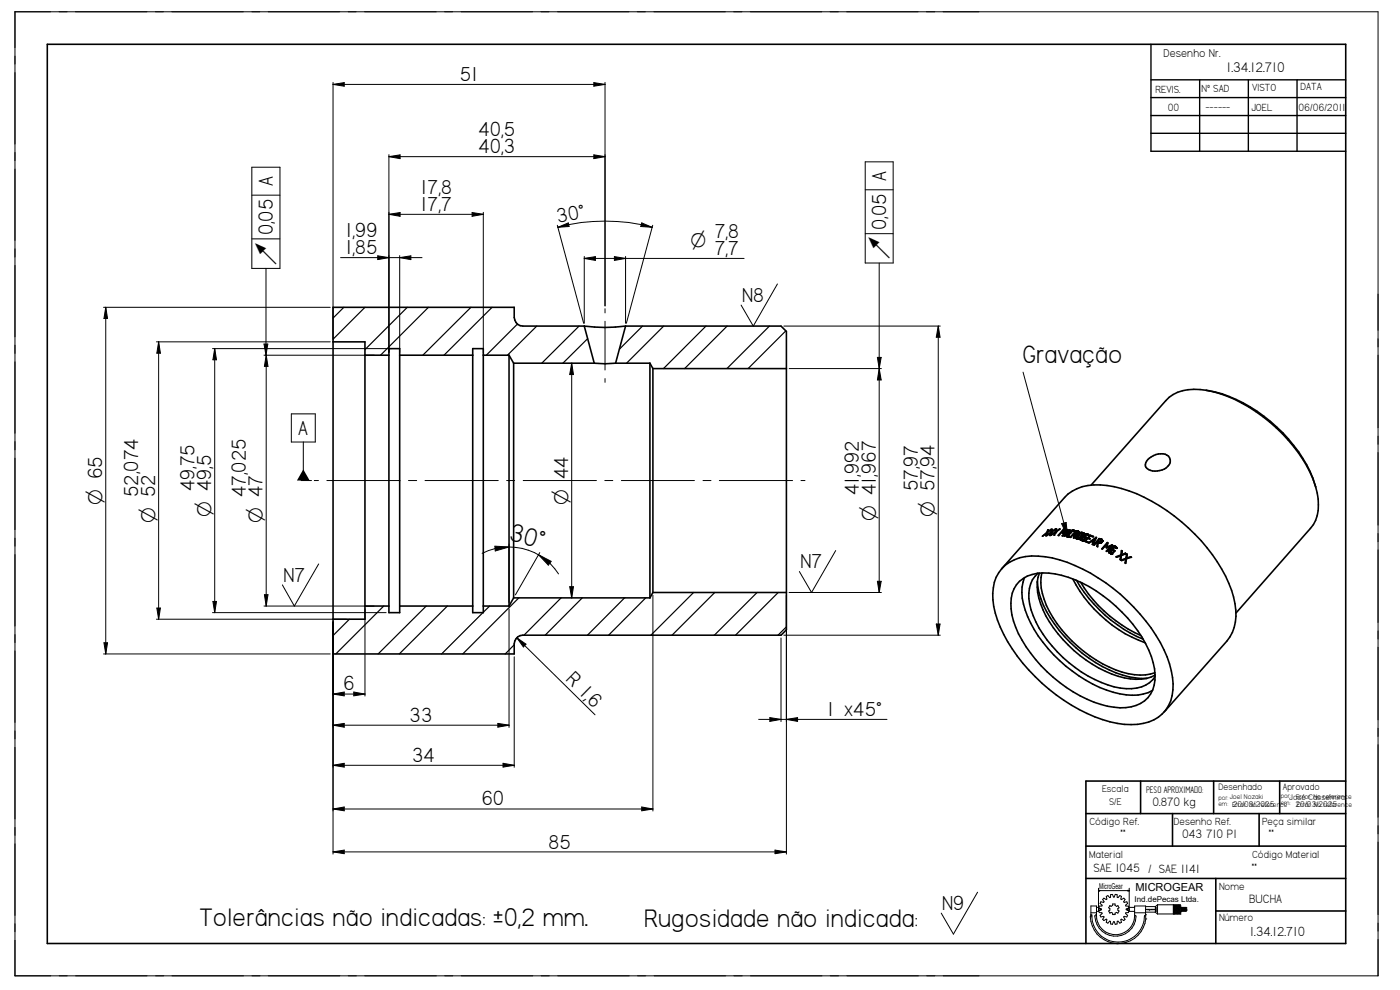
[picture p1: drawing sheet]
<svg xmlns="http://www.w3.org/2000/svg" width="297mm" height="210mm" viewBox="0 0 297 210" stroke-linecap="round" stroke-linejoin="round" font-family="sans-serif">
<g fill="none" stroke="#000" stroke-width=".34">
<path d="M10 9.4h275.5v190.8h-275.5zM70.7 72.5h6.7v58.9h-6.7M77.4 75.4h5.1M82.5 74h2.3v56h-2.3zM84.8 75.4h15.5M100.3 74h2.2v56h-2.2zM102.5 75.4h5.5M108 75.4v53.2M108 75.4l1 1.6M109 77v49.8M109 77h17.1M124 69.2h-13.1a1.82 1.82 0 0 1-1.8-1.8v-2.2h-38.4v73.5h38.4v-2.1a1.91 1.91 0 0 1 1.8-1.9h54.8l1.1-1.1v-63.3l-1.1-1.1h-33"/>
<path d="M124 69.2a32.5 32.5 0 0 0 8.7 0M124 69.2l2.1 7.8M126.1 77l2.3 .2 2.2-.2M130.6 77h7.3M132.7 69.2l-2.1 7.8M137.9 77v49.8M137.9 77l.6 1.2M138.5 78.2v47.5M138.5 78.2h28.3M243.5 97.5a3.5 3.5 0 0 1 4.4-.7 1.61 1.61 0 0 1-.5 2.4 3.4 3.4 0 0 1-4.3-.1 1.38 1.38 0 0 1 .4-1.6zM255.9 82.8a29.7 29.7 0 0 1 16.3 9 28.4 28.4 0 0 1 6.9 11.5M213.3 119.9a10.3 10.3 0 0 1 8.4-1.8 34.8 34.8 0 0 1 20.2 12.2 25.5 25.5 0 0 1 7 14.8 7.8 7.8 0 0 1-7.6 8.6 22.6 22.6 0 0 1-12.3-3.2 37.9 37.9 0 0 1-17.4-18.9 11.4 11.4 0 0 1 .3-10.1z"/>
<path d="M222 113l.2 .2M222 113.1l.1 .1M222 113l-.9 .7 .9-.6M222.2 112.9v.1M222.2 112.9l.9-.6-.9 .7-.4 .6 .2-.5M222.3 112.4l.1 .1M222.3 112.4h.1l-.2 .5M222.3 112.4l-.3 .6M222.9 113l.1 .2M222.9 112.9l-.9 .7 .9-.6M222.9 112.9l.1 .2M223.1 112.3h.2l-.2 .5 .8-.5-.8 .6-.3 .7h-.1l.2-.6"/>
<path d="M223.1 112.3l.1 .1M223.1 112.3l-.2 .6M223.8 112.9l.1 .1M223.8 113l.1 .1M223.8 112.9l-.9 .7 .9-.6M224 112.8v.1M224 112.2l.1 .2M224 112.2h.2l-.2 .6M224 112.2l-.2 .7M224.8 112.2v.1M224.8 112.2l-.9 .7-.2 .6h-.1l.2-.5M224.8 112.2l-.8 .6"/>
<path d="M225.6 113v.1M225.6 112.5l-.1 .6M225.6 112.5l-.2 .6M225.6 112.3l-1.1 1.3h.1l1-1.1M225.6 112.3l.1 .1-.1 .2M225.6 112.3h.2l-.2 .7M226.3 112.6l.1 .1M226.3 112.6l-.9 .6M226.4 112.6l-.1 .1M226.4 113.7l.1 .1M226.5 112.4h.1M226.5 112.4h.1l-1.1 1.3h-.2l1-1.1"/>
<path d="M226.5 112.4l-.9 .6M226.5 113.7l.4 .1-.1 .1M226.6 113.4l-.1 .1M226.7 113.2l-.1 .1M226.8 113.2l-.1 .2M226.9 112.4h.1l-1.2 1.3zM226.9 112.4l.1 .2M227 113l-.1 .1M227.2 112.7v.1M227.2 112.6l-.1 .1M227.4 112.5l-.1 .1M227.4 112.6h-.1"/>
<path d="M227.5 112.6h.1M227.6 112.6h.1M227.7 112.6h.3l-.2 .1M227.8 113.5l.4-.9-1.2 1.4h.2l.5-.6 .1 .1M227.8 113.5v.6M227.8 113.5v.6h.1l.1-.6M228 113.4h.1M228.2 113.5h-.1M228.3 114v.3h.6M228.3 112.6v.1M228.3 114.1l.5 .1M228.3 114.1l.1 .1"/>
<path d="M228.4 113.9v.1M228.4 113.4l-.2 .1M228.6 112.9h.1M228.6 113.2v.1M228.6 112.7l.2 .2M228.6 112.9l.1 .2M228.8 113l-.3 .3M228.8 113.3v.1M228.9 114.2h-.1M228.9 113.2h.1M229 113.3l-.5 .6M229.1 113.2h-.1"/>
<path d="M229.2 114.4l.2 .2M229.3 113.1h-.1M229.3 113.1h.2M229.3 113.8v.1M229.3 114.4l.1 .2M229.4 114.3l-.1 .1M229.5 114.6l.3 .1M229.6 114l-.2 .2M229.6 114.6h.2M229.6 113.8l-.1 .2M229.6 113.4l-.7 .7M229.6 113.1h.1"/>
<path d="M229.7 114l-.1 .1M229.7 113h-.6M229.7 113.2v.1M229.7 114.7h.1M229.8 114.6v.1M229.8 113.2v.1M229.9 113.7l-.3 .3M230.1 113.8l.3 .2M230.1 113.8l.4 .2-.7 .7M230.1 113.8l-.1 .2h.3M230.3 113.4h-.1M230.3 114.8l.3 .2"/>
<path d="M230.3 114v.2M230.3 114l-.5 .6M230.5 113.4l.4 .1M230.6 113.3l.4 .1-.1 .1M230.6 113.4l.3 .1M230.9 114.1l.3 .2M230.9 114.1l.4 .2h-.1M231.2 114.3l-.4-.1-.5 .6M231.3 113.5l.7 .3-.7-.1M231.3 113.5v.2M231.3 113.5l-1.2 1.3 .8 .2-.6-.2M231.3 113.7l-.4 .4"/>
<path d="M231.5 102.9l15.8-17.9a8.1 8.1 0 0 1 7.3-2.4 27.7 27.7 0 0 1 14.8 6.9 30.4 30.4 0 0 1 9.7 13.8 9 9 0 0 1-1.1 8.8l-15.8 17.9M231.5 114.9l.4 .1M231.6 114.8l.4 .2M231.6 114.8l.4 .1M231.9 115l-.1 .5M232 114.9v.1M232.4 114.3l-.4 .7M232.4 114.3l-.8 .5M232.4 114.3l-.4 .6M232.5 114l-.6 1.5h-.2l.2-.5M232.5 114l-1 .9M232.5 114l-1.6 1.1 .6-.2"/>
<path d="M232.8 115.1l-.1 .8M232.9 115.1h.1M233 115.2l-.1 .8-.2-.1M233.1 115.2h.2M233.2 114.3l.2 .2M233.2 114.3l-1.2 1.3 .2 .1 .5-.6h.1M233.2 114.3h.1M233.2 114.4l-.5 .7M233.4 115.2h-.1M233.6 114.6h.1M233.6 114.9v.2M233.6 115.1h-.1"/>
<path d="M233.6 114.5l.2 .1M233.6 114.7v.2M233.8 114.8l-.2 .3M234.8 115.4l-.1 .8M234.9 115.2l.1 .1M234.9 115.1v.1M234.9 115.2l-1.1 1.3M234.9 115.1h.1l-.1 .9M234.9 115.1l-1.1 1.3 .1 .1 .9-1.1M235.2 117.1l.1 .2M235.4 117.1l-.1 .1M235.4 117.3h.1"/>
<path d="M235.5 116.9l-.1 .1M235.5 117.3l.3 .2M235.6 116.5l-.1 .1M235.6 115.9l-.8 1.1M235.6 115.9l-.9 .3M235.6 115.9l-.9 1 .1 .1M235.7 116.6l-.4 .5M235.7 117.3l.1 .1M235.8 117.4v.1M235.9 115.6l-1 .6v-.2M235.9 115.6l.1 .1-1.2 1.3M235.9 115.6l-1 .4"/>
<path d="M235.9 116.3l-.2 .2M236.1 116.2h-.1M236.1 116h.2M236.2 116.6l.3 .3M236.2 116.2h-.1M236.2 116.6l.4 .2-.7 .8M236.2 116.6l.1 .2M236.2 116h.2M236.3 116.8l-.5 .7M236.3 116.8l-.5 .6M236.6 116l.4 .2h-.2M236.6 116.1l.2 .1"/>
<path d="M236.6 116.2h.2M237.8 117.7l-1 .4 .1 .1 .8-.3-.1 .8 .1 .1 .2-1M237.8 117.7l-.9 .5M237.9 117.8l-.2 .9M237.9 117.7v.1M237.9 116.9l.1 .1M238 117l-.1 .8M238.1 116.9l-.1 .1M238.1 116.9l-.2 .8M238.1 116.9l-.2-.1-.1 .9M238.8 117.3v.2l-.9 .3M238.8 117.3l.1 .2-1 .3"/>
<path d="M238.8 117.3l-.9 .4M238.8 118.6l-.9 .3M238.8 118.4v.2M238.8 118.4l-1 .4 .2 .1 .8-.3M238.8 118.6l-.1 .8 .1 .1M239 118.5l-.2 1M239 117.6l.1 .1M239 118.4v.1M239.1 117.7l-.1 .8M239.1 117.6v.1M239.1 117.6l-.1-.1-.2 .9M239.1 117.6l-.1 .8"/>
<path d="M239.9 118.1l-.9 .4M239.9 118.1l.1 .1-1 .3M239.9 118.1l-.9 .3M77.4 128.6h5.1M84.8 128.6h15.5M102.5 128.6h5.5M109 126.8l-1 1.8M109 126.8h28.9M138.5 125.7l-.6 1.1M138.5 125.7h28.3M212.5 120.6l13.3-15.1a9.7 9.7 0 0 1 9.1-2.5 33 33 0 0 1 17.2 9 32.6 32.6 0 0 1 9.6 14.7 10 10 0 0 1-1.4 9.3l-13.3 15M216.3 123.3a8.6 8.6 0 0 1 7.6-1.5 29.3 29.3 0 0 1 17.4 12 16.8 16.8 0 0 1 3.7 10.5 6.1 6.1 0 0 1-6.2 5.8 21.8 21.8 0 0 1-14-5.3 28.7 28.7 0 0 1-9.8-13.1 9.1 9.1 0 0 1 .6-7.7z"/>
<path d="M217.3 122.5a10.5 10.5 0 0 0 .7 8.3 30.5 30.5 0 0 0 18.2 16.1 10.9 10.9 0 0 0 8.3-.4M220.1 123.3a18.4 18.4 0 0 0 4.6 10.5 28.7 28.7 0 0 0 14.9 9.8l2.5 .3h1.3M220.2 121.6a7.1 7.1 0 0 0-1.5 7.8 26.1 26.1 0 0 0 10.7 13.2 19.1 19.1 0 0 0 10.7 3.5 5.9 5.9 0 0 0 5-2.6M220.5 121.6a9.9 9.9 0 0 0 .8 7.8 27.3 27.3 0 0 0 17.2 14.4 9.5 9.5 0 0 0 6.6-.6M221 121.5a12.9 12.9 0 0 0 2.4 9.5 27.8 27.8 0 0 0 16 11.9 10.4 10.4 0 0 0 5.6-.2M227.6 122.8a28.6 28.6 0 0 0 15.4 13.6M228.4 123.1a29.6 29.6 0 0 0 14.1 12.5M229.2 123.5a28.9 28.9 0 0 0 12.9 11.3M230.4 179.5h55.1M230.4 172.6h55.1M242 165.7v6.9M248.8 172.6v6.9"/>
<path d="M257.5 165.7v6.9M267.1 172.6v6.9M271.5 165.7v6.9M285.5 165.7h-55.1v34.5M230.4 186.4h55.1M257.9 186.4v13.8M257.9 193.3h27.6"/>
</g>
<g fill="none" stroke="#000" stroke-width=".21">
<path d="M3.2 2.5h289.2v204.5h-289.2zM70.7 17.5v54.4M70.7 17.9l2.3-.4v.8zM70.7 17.9h57.7M126 17.5l2.4 .4-2.4 .4zM128.4 17.5v47.4M53.4 35.5h6v21.4h-6zM82.5 32.8v42M82.5 33.2l2.4-.3v.8zM82.5 33.2h45.9M126 32.9l2.4 .3-2.4 .5zM183.6 34.3h5.9v21.5h-5.9z"/>
<path d="M53.4 50.7h6M53.4 41.4h6M56.4 56.9v18.5M72.3 54.7h17.2M80.1 54.3l2.4 .4-2.4 .4zM82.5 45.5l2.4-.4v.8zM82.5 45.5h20M84.8 54.2v20.6M84.8 54.7l2.4-.4v.8zM100.2 45.1l2.3 .4-2.3 .4zM102.5 45v29.8M118.2 47.8l5.6 20.8"/>
<path d="M118.4 48.2l2.2-.9 .1 .7zM118.4 48.2a38.7 38.7 0 0 1 19.9 0M124 54.4v14.2M124 54.8l2.3-.4v.8zM124 54.8h33.9M130.3 54.4l2.4 .4-2.4 .4zM132.7 54.4v14.2M136.1 47.3l2.2 .9-2.4-.2zM138.5 47.8l-5.6 20.8M183.6 49.6h5.9M183.6 40.3h5.9M186.5 55.8v69.9"/>
<path d="M22 65.2h48.1M22.4 65.2l.4 2.4h-.7zM22.4 65.2v73.5M33.2 72.5h36.9M33.7 72.5l.3 2.4h-.7zM33.7 72.5v58.9M45.1 74h38M45.6 74l.3 2.3h-.7zM45.6 74v56M56 75.4h23.4M56 73h.8l-.4 2.4zM56.5 75.4l.4 2.3h-.8z"/>
<path d="M56.5 75.4v53.2M121.3 77l.4 2.5h-.8zM121.3 77v49.8M128.4 65.5v.9M128.4 68.2v10.3M164.9 60.2l-5.1 9-2.6-4.5M166.3 69.2h33.2M167.4 78.2h19.6M186.1 75.8h.8l-.4 2.4zM186.5 78.2l.4 2.4h-.8zM199.1 69.2l.3 2.3h-.8zM199.1 69.2v65.5"/>
<path d="M217 79l9.5 34.8M61.8 87.8h5.1v6h-5.1zM64.3 93.8v8.1M128.4 80.3v.8M63.9 101.9h2.2M66.7 101.9h.9M67.6 119.6l-5.2 9-2.5-4.5M69.3 101.9h15.6M86.7 101.9h1.7M90.2 101.9h15.5M105 115.9l3 .1-2.9 .9zM107.5 101.9h1.7"/>
<path d="M108 115.5v12.3M108 116a12.3 12.3 0 0 1 10.5 5.8M108 116a12.4 12.4 0 0 0-5.7 1.4M111 101.9h15.5M114.3 117.7l2.6 1.4-.6 .8zM114.5 117.2l-5.2 9M128.3 101.9h1.7M131.8 101.9h15.5M149.1 101.9h1.7M152.6 101.9h15.5M169.9 101.9h.9M177.3 116.8l-5.1 8.9-2.6-4.5"/>
<path d="M225.2 111.1l1-.3 .3 3zM22 138.7h48.1M22.1 136.4h.7l-.4 2.3zM33.2 131.4h40.2M33.3 129h.7l-.3 2.4zM45.1 130h36.8M45.2 127.6h.7l-.3 2.4zM56 128.6h23.4M56.1 126.2h.8l-.4 2.4zM70.7 132v49.2M77.4 129.2v18.5M108 129.2v25.1"/>
<path d="M109.1 139.3v23.5M109.6 135.3l16.6 16.3M109.6 135.3l2 1.4-.6 .5zM120.9 124.5h.8l-.4 2.3zM138.5 126.3v45.7M165.7 135.3v17.8M166.3 134.7h33.2M166.8 126.3v54.9M167.4 125.7h19.6M186.1 123.3h.8l-.4 2.4zM198.6 132.4h.8l-.3 2.3zM70.7 147.2l2.3-.4v.8z"/>
<path d="M70.7 153.8l2.3-.3v.8zM70.7 153.8h37.3M70.7 147.2h6.7M75.1 146.8l2.3 .4-2.3 .4zM105.6 153.5l2.4 .3-2.4 .5zM161 152.6h27.2M163.3 152.2l2.4 .4-2.4 .4zM166.8 152.6l2.4-.4v.8zM70.7 162.3l2.3-.4v.8zM70.7 171.6l2.3-.4v.8zM70.7 162.3h38.4M70.7 171.6h67.8"/>
<path d="M106.7 161.9l2.4 .4-2.4 .4zM136.1 171.2l2.4 .4-2.4 .4zM70.7 180.7l2.3-.4v.8zM70.7 180.7h96.1M164.4 180.3l2.4 .4-2.4 .4zM207.4 189.3l-5.1 8.9-2.6-4.5M231.3 194.5h.1M231.3 194.5a5.9 5.9 0 0 0 5.7 5.7 5.9 5.9 0 0 0 6.1-5.3M231.4 194.1h.1M231.4 194.1v-1.9h1.2v1.9l-.3 .2a4.3 4.3 0 0 0 4.3 4.3 4.3 4.3 0 0 0 4.4-4.3l-.3-.2M231.4 193.6h1.2M231.4 194.1l-.1 .4"/>
<path d="M232.6 194.1a4 4 0 0 0 4 4.2 4 4 0 0 0 4.1-4M232.6 192.5h.4M233 188.4v4.9h-.4M233 188.9h.3zM233.2 192.7l.3 .2-.3 .2-.1-.1zM233.3 188.9h6M233.9 190.8l.3-.3 .5 .3 .1-.1-.1-.5 .3-.2 .4 .4h.2v-.6l.4-.1 .2 .6h.2l.2-.6 .4 .1v.6h.2l.4-.4 .3 .2-.1 .5 .1 .1 .5-.3 .3 .3-.3 .5 .1 .1 .6-.1 .1 .3-.4 .4v.2h.6l.1 .4-.6 .2v.2l.6 .2-.1 .4h-.6v.2l.4 .4-.1 .3-.6-.1-.1 .1 .3 .5-.3 .3-.5-.3-.1 .1 .1 .6-.3 .1-.4-.4-.2 .1v.5l-.4 .1-.2-.6h-.2l-.2 .6-.4-.1v-.5l-.2-.1-.4 .4-.3-.1 .1-.6-.1-.1-.5 .3-.3-.3 .3-.5-.1-.1-.5 .1-.2-.3 .4-.4v-.2h-.6l-.1-.4 .6-.2v-.2l-.6-.2 .1-.4h.6v-.2l-.4-.4 .2-.3 .5 .1 .1-.1zM235.5 192.1l.2 .2 .4-.2v-.3h.5v.3l.3 .2 .3-.2 .2 .5-.2 .1v.4l.2 .2-.2 .4-.3-.2-.3 .2v.3h-.5v-.3l-.4-.2-.2 .2-.3-.4 .3-.2v-.4l-.3-.1zM239.2 192.8l.3-.1v.4h-.2zM239.3 188.9h.3zM239.6 188.4v4.9h1.1M239.6 192.5h1.1"/>
<path d="M240.7 193.6h2.3M243 194.1h.1M243 194.1l-.2 .1a5.6 5.6 0 0 1-5.5 5.7 5.6 5.6 0 0 1-5.7-5.6l-.2-.2M243 194.1v-1.9h-2.3v2M243 193.5h2.1M243 194.1l.1 .8M243 192.9h2.1M243 192.3h2.1M243.1 194.9h.1M243.1 192.9v.1M243.4 192.9v.1M243.6 192.9v.1"/>
<path d="M243.9 192.9v.3M244.3 192.9v.1M244.6 192.9v.1M244.8 192.9v.1M245.1 193.5l.5 .4M245.1 192.5h.2M245.1 192.3v1.2M245.1 193.4h.2M245.1 193.3h.2M245.1 193.1h.2M245.1 193h.2M245.1 192.8h.2"/>
<path d="M245.1 192.7h.2M245.6 191.9h4.8v2h-4.8M245.6 191.9v2M245.6 191.9l-.5 .4M248.9 191.9v2M249 192.5h.1M249 192.8h.1M249 193h.1M249 193.3h.1M249 193.6h.1M249 193.9h.1M249 192.2h.1"/>
<path d="M249 193.1h.2M249 192.8l.1 .1 .1-.1M249 192h.2M249 193.6l.1 .2 .1-.2M249 192.5l.1 .1M249 193.4l.1 .1M249 192.2l.1 .2M249 193.5v.1M249 193.2v.1M249 192.7v.1M249 192.4v.1M249 192.1v.1"/>
<path d="M249 193.8v.1M249.1 193.2l.2 .1v-.1M249.1 192.4l.2 .1v-.1M249.1 192.1h.2M249.1 193.5h.2M249.1 193.8h.2M249.1 192.7l.2 .1M249.1 193h.2M249.2 193.4l-.1 .1M249.2 192.5l-.1 .1M249.2 192.2l-.1 .2M249.3 193.1h.2"/>
<path d="M249.3 192.8l.1 .1 .1-.1M249.3 192.5h.2M249.3 192.2l.1 .2 .1-.2M249.3 192h.2M249.3 193.4h.2M249.3 193.6l.1 .2 .1-.2M249.3 193h.1M249.3 192.7v.1M249.4 192.4l.1 .1 .1-.1M249.4 192.1h.2M249.4 193.2l.1 .1 .1-.1M249.4 193.5h.2"/>
<path d="M249.4 193.8h.2M249.4 193h.1M249.4 192.7l.1 .1M249.6 192.2l.2 .3 .1-.1M249.6 192.8l.1 .1 .1-.1M249.6 192l.2 .2 .1-.1M249.6 193.1h.2M249.6 193.6l.1 .2 .1-.2M249.6 193.4l.2 .2 .1-.1M249.6 192.5l.1 .1M249.6 193h-.1M249.6 192.7l-.1 .1"/>
<path d="M249.7 192.7l.1 .1 .1-.1M249.7 193h.2M249.7 193.2l.1 .1 .1-.1M249.7 193.8h.2M249.8 192.5l-.1 .1M249.8 192.2l-.1 .2M249.8 192l-.1 .1M249.8 193.4l-.1 .1M249.9 192h.2M249.9 192.8v.1l.2-.1M249.9 193.1h.2M249.9 193.6v.2l.2-.2"/>
<path d="M249.9 193.4v.1M249.9 192.5v.1M249.9 192.2v.2M250 192.4l.1 .1 .1-.1M250 192.1h.2M250 192.7l.2 .2 .1-.1M250 193l.2 .2 .1-.1M250 193.2l.1 .1 .1-.1M250 193.5h.2M250 193.8h.2M250.1 192.5l-.2 .1M250.1 192.2l-.2 .2"/>
<path d="M250.1 193.4l-.2 .1M250.1 192.2l.1 .2 .1-.2M250.1 192h.2M250.1 192.5h.2M250.1 193.4h.2M250.1 193.6l.1 .2 .1-.2M250.2 192.7l-.1 .1M250.2 193h-.1M250.3 193.8l.1 .1M250.3 193.5l.1 .1M250.3 193.2l.1 .1M250.3 193h.1"/>
<path d="M250.3 192.7l.1 .1M250.3 192.4l.1 .1M250.3 192.1l.1 .1M250.4 192.2h.1M250.4 192.5h.1M250.4 192.8h.1M250.4 193h.1M250.4 193.3h.1M250.4 193.6h.1M250.4 193.9h.1M250.4 192.5h1.3v.8h-1.3M250.7 192.8h.1"/>
<path d="M250.7 193h.1M250.7 192.5v.8v-.1M250.7 192.5l.1 .1M250.7 192.7v.1M250.8 193.2l.1 .1M250.8 193h.1M250.8 192.7l.1 .1M250.9 192.5l-.1 .1M251 192.5h.2M251 192.8l.1 .1 .1-.1M251 193.1h.2M251 192.7l-.2 .2-.1-.1"/>
<path d="M251 193l-.2 .2-.1-.1M251 193.2v.1M251.1 193h.1M251.1 193.2h.2M251.1 192.7l.1 .1M251.2 193.1h.3M251.2 192.8l.1 .1 .2-.1M251.2 192.5l.1 .1M251.3 192.7l-.1 .1M251.3 193h-.1M251.4 193.2l.1 .1M251.4 192.7l.1 .1 .1-.1"/>
<path d="M251.4 193h.2M251.5 192.5l-.2 .1M251.5 193.1l.1 .1M251.5 192.8l.1 .1M251.5 192.5l.1 .1M251.6 193.2l-.1 .1M251.6 192.6h.1M251.6 192.9h.1M251.6 193.2h.1"/>
</g>
<g fill="none" stroke="#000" stroke-width=".25">
<path d="M72.9 65.2l-2.2 2.3M77.4 65.2l-6.7 6.8M86.4 65.2l-9 9M90.9 65.2l-10.2 10.2M99.9 65.2l-10.2 10.2M104.4 65.2l-10.2 10.2M109.8 68.7l-6.6 6.7M113.9 69.2l-6.2 6.2M122.9 69.2l-8 7.8M124.7 71.8l-5.3 5.2M136.3 69.2l-4.9 4.9M140.8 69.2l-7.9 7.8"/>
<path d="M149.8 69.2l-9 9M154.3 69.2l-9.1 9M163.2 69.2l-9 9M166.7 70.2l-8 8M74.1 131.4l-3.4 3.4M81.4 128.6l-10.2 10.1M90.4 128.6l-10.2 10.1M94.9 128.6l-10.2 10.1M102.4 130l-8.7 8.7M103.9 128.6l-1.4 1.3M109.1 136.8l-1.9 1.9M110.1 126.8l-11.9 11.9"/>
<path d="M119 126.8l-7.8 7.9M123.5 126.8l-7.8 7.9M132.5 126.8l-7.9 7.9M137 126.8l-7.9 7.9M147.2 125.7l-9.1 9M151.6 125.7l-9 9M160.6 125.7l-9 9M165.1 125.7l-9.1 9M166.8 133l-1.7 1.7M233 188.9h.3zM239.3 188.9h.3z"/>
</g>
<path d="M244.2 9.4v22.7h41.3M244.2 16.9h41.3M254.5 16.9v15.2M264.8 16.9v15.2M275.2 16.9v15.2M244.2 20.7h41.3M244.2 24.5h41.3M244.2 28.3h41.3" fill="none" stroke="#000" stroke-width=".3"/>
<g fill="#000">
<path d="M70.7 17.9l2.3-.4v.8zM126 17.5l2.4 .4-2.4 .4zM82.5 33.2l2.4-.3v.8zM126 32.9l2.4 .3-2.4 .5zM80.1 54.3l2.4 .4-2.4 .4zM82.5 45.5l2.4-.4v.8zM84.8 54.7l2.4-.4v.8zM100.2 45.1l2.3 .4-2.3 .4zM118.4 48.2l2.2-.9 .1 .7zM124 54.8l2.3-.4v.8zM130.3 54.4l2.4 .4-2.4 .4zM136.1 47.3l2.2 .9-2.4-.2z"/>
<path d="M22.4 65.2l.4 2.4h-.7zM33.7 72.5l.3 2.4h-.7zM45.6 74l.3 2.3h-.7zM56 73h.8l-.4 2.4zM56.5 75.4l.4 2.3h-.8zM121.3 77l.4 2.5h-.8zM186.1 75.8h.8l-.4 2.4zM199.1 69.2l.3 2.3h-.8zM186.5 78.2l.4 2.4h-.8zM64.3 99.6l1.4 2.3h-2.7zM105 115.9l3 .1-2.9 .9zM114.3 117.7l2.6 1.4-.6 .8z"/>
<path d="M225.2 111.1l1-.3 .3 3zM22.1 136.4h.7l-.4 2.3zM33.3 129h.7l-.3 2.4zM45.2 127.6h.7l-.3 2.4zM56.1 126.2h.8l-.4 2.4zM109.6 135.3l2 1.4-.6 .5zM120.9 124.5h.8l-.4 2.3zM186.1 123.3h.8l-.4 2.4zM198.6 132.4h.8l-.3 2.3zM70.7 153.8l2.3-.3v.8zM70.7 147.2l2.3-.4v.8zM75.1 146.8l2.3 .4-2.3 .4z"/>
<path d="M105.6 153.5l2.4 .3-2.4 .5zM163.3 152.2l2.4 .4-2.4 .4zM166.8 152.6l2.4-.4v.8zM70.7 162.3l2.3-.4v.8zM70.7 171.6l2.3-.4v.8zM106.7 161.9l2.4 .4-2.4 .4zM136.1 171.2l2.4 .4-2.4 .4zM70.7 180.7l2.3-.4v.8zM164.4 180.3l2.4 .4-2.4 .4z"/>
</g>
<g fill="#000">
<circle cx="223" cy="112.4" r=".17"/>
<circle cx="223.1" cy="112.9" r=".17"/>
<circle cx="223.9" cy="112.3" r=".17"/>
<circle cx="223.9" cy="113" r=".17"/>
<circle cx="224" cy="112.8" r=".17"/>
<circle cx="225.4" cy="113.1" r=".17"/>
<circle cx="226.3" cy="113.7" r=".17"/>
<circle cx="226.3" cy="113.8" r=".17"/>
<circle cx="226.3" cy="113.6" r=".17"/>
<circle cx="226.4" cy="113.8" r=".17"/>
<circle cx="226.4" cy="113.7" r=".17"/>
<circle cx="226.4" cy="113.6" r=".17"/>
<circle cx="226.4" cy="113.5" r=".17"/>
<circle cx="226.5" cy="113.7" r=".17"/>
<circle cx="226.5" cy="113.9" r=".17"/>
<circle cx="226.5" cy="113.8" r=".17"/>
<circle cx="226.5" cy="113.4" r=".17"/>
<circle cx="226.5" cy="113.5" r=".17"/>
<circle cx="226.5" cy="113.6" r=".17"/>
<circle cx="226.6" cy="113.3" r=".17"/>
<circle cx="226.6" cy="113.4" r=".17"/>
<circle cx="226.6" cy="113.9" r=".17"/>
<circle cx="226.7" cy="113.4" r=".17"/>
<circle cx="226.7" cy="113.9" r=".17"/>
<circle cx="226.7" cy="113.8" r=".17"/>
<circle cx="226.7" cy="113.2" r=".17"/>
<circle cx="226.8" cy="113.1" r=".17"/>
<circle cx="226.8" cy="113.9" r=".17"/>
<circle cx="226.8" cy="113.2" r=".17"/>
<circle cx="226.8" cy="113" r=".17"/>
<circle cx="226.9" cy="113.2" r=".17"/>
<circle cx="226.9" cy="113.1" r=".17"/>
<circle cx="226.9" cy="113" r=".17"/>
<circle cx="226.9" cy="112.9" r=".17"/>
<circle cx="227" cy="112.9" r=".17"/>
<circle cx="227" cy="112.8" r=".17"/>
<circle cx="227" cy="113" r=".17"/>
<circle cx="227.1" cy="112.9" r=".17"/>
<circle cx="227.1" cy="112.8" r=".17"/>
<circle cx="227.1" cy="112.7" r=".17"/>
<circle cx="227.2" cy="112.7" r=".17"/>
<circle cx="227.3" cy="112.7" r=".17"/>
<circle cx="227.3" cy="112.6" r=".17"/>
<circle cx="227.4" cy="112.6" r=".17"/>
<circle cx="227.4" cy="112.5" r=".17"/>
<circle cx="227.5" cy="112.5" r=".17"/>
<circle cx="227.5" cy="112.6" r=".17"/>
<circle cx="227.6" cy="112.5" r=".17"/>
<circle cx="227.7" cy="112.6" r=".17"/>
<circle cx="227.7" cy="112.5" r=".17"/>
<circle cx="227.8" cy="113.4" r=".17"/>
<circle cx="227.8" cy="113.3" r=".17"/>
<circle cx="227.8" cy="112.6" r=".17"/>
<circle cx="227.9" cy="113.3" r=".17"/>
<circle cx="227.9" cy="113.5" r=".17"/>
<circle cx="227.9" cy="113.4" r=".17"/>
<circle cx="228" cy="113.5" r=".17"/>
<circle cx="228" cy="113.4" r=".17"/>
<circle cx="228.1" cy="113.4" r=".17"/>
<circle cx="228.2" cy="113.4" r=".17"/>
<circle cx="228.2" cy="113.5" r=".17"/>
<circle cx="228.3" cy="114.1" r=".17"/>
<circle cx="228.3" cy="114" r=".17"/>
<circle cx="228.3" cy="112.6" r=".17"/>
<circle cx="228.3" cy="114.2" r=".17"/>
<circle cx="228.3" cy="113.9" r=".17"/>
<circle cx="228.3" cy="112.8" r=".17"/>
<circle cx="228.3" cy="113.4" r=".17"/>
<circle cx="228.3" cy="113.3" r=".17"/>
<circle cx="228.3" cy="112.7" r=".17"/>
<circle cx="228.3" cy="113.8" r=".17"/>
<circle cx="228.4" cy="113.8" r=".17"/>
<circle cx="228.4" cy="112.7" r=".17"/>
<circle cx="228.4" cy="114.2" r=".17"/>
<circle cx="228.4" cy="112.8" r=".17"/>
<circle cx="228.4" cy="114" r=".17"/>
<circle cx="228.4" cy="113.3" r=".17"/>
<circle cx="228.4" cy="113.2" r=".17"/>
<circle cx="228.4" cy="113.7" r=".17"/>
<circle cx="228.4" cy="114.3" r=".17"/>
<circle cx="228.4" cy="113.4" r=".17"/>
<circle cx="228.5" cy="113.7" r=".17"/>
<circle cx="228.5" cy="112.8" r=".17"/>
<circle cx="228.5" cy="113.2" r=".17"/>
<circle cx="228.5" cy="112.7" r=".17"/>
<circle cx="228.5" cy="113.9" r=".17"/>
<circle cx="228.5" cy="114.3" r=".17"/>
<circle cx="228.6" cy="113.2" r=".17"/>
<circle cx="228.6" cy="113.6" r=".17"/>
<circle cx="228.6" cy="112.9" r=".17"/>
<circle cx="228.6" cy="112.7" r=".17"/>
<circle cx="228.6" cy="113.1" r=".17"/>
<circle cx="228.6" cy="113" r=".17"/>
<circle cx="228.6" cy="113.5" r=".17"/>
<circle cx="228.7" cy="113.1" r=".17"/>
<circle cx="228.7" cy="112.9" r=".17"/>
<circle cx="228.7" cy="113.5" r=".17"/>
<circle cx="228.7" cy="113.2" r=".17"/>
<circle cx="228.8" cy="113.4" r=".17"/>
<circle cx="228.8" cy="112.9" r=".17"/>
<circle cx="228.8" cy="113" r=".17"/>
<circle cx="228.8" cy="114.2" r=".17"/>
<circle cx="228.8" cy="113.3" r=".17"/>
<circle cx="228.9" cy="114.3" r=".17"/>
<circle cx="228.9" cy="113.3" r=".17"/>
<circle cx="228.9" cy="114.2" r=".17"/>
<circle cx="228.9" cy="113.2" r=".17"/>
<circle cx="229" cy="113.1" r=".17"/>
<circle cx="229" cy="114.2" r=".17"/>
<circle cx="229" cy="113.2" r=".17"/>
<circle cx="229.1" cy="113.1" r=".17"/>
<circle cx="229.1" cy="114.1" r=".17"/>
<circle cx="229.1" cy="113" r=".17"/>
<circle cx="229.2" cy="114" r=".17"/>
<circle cx="229.2" cy="114.4" r=".17"/>
<circle cx="229.2" cy="113.2" r=".17"/>
<circle cx="229.2" cy="114.5" r=".17"/>
<circle cx="229.2" cy="114.3" r=".17"/>
<circle cx="229.2" cy="113.1" r=".17"/>
<circle cx="229.3" cy="114.2" r=".17"/>
<circle cx="229.3" cy="114.3" r=".17"/>
<circle cx="229.3" cy="114.6" r=".17"/>
<circle cx="229.3" cy="114.4" r=".17"/>
<circle cx="229.3" cy="113.1" r=".17"/>
<circle cx="229.3" cy="113.8" r=".17"/>
<circle cx="229.4" cy="114.1" r=".17"/>
<circle cx="229.4" cy="114.3" r=".17"/>
<circle cx="229.4" cy="113.8" r=".17"/>
<circle cx="229.4" cy="114.6" r=".17"/>
<circle cx="229.4" cy="114.2" r=".17"/>
<circle cx="229.4" cy="114.5" r=".17"/>
<circle cx="229.4" cy="113.7" r=".17"/>
<circle cx="229.4" cy="112.9" r=".17"/>
<circle cx="229.4" cy="114" r=".17"/>
<circle cx="229.4" cy="113.1" r=".17"/>
<circle cx="229.5" cy="114.1" r=".17"/>
<circle cx="229.5" cy="114.2" r=".17"/>
<circle cx="229.5" cy="113.6" r=".17"/>
<circle cx="229.5" cy="114.6" r=".17"/>
<circle cx="229.5" cy="114.5" r=".17"/>
<circle cx="229.5" cy="114" r=".17"/>
<circle cx="229.5" cy="113.7" r=".17"/>
<circle cx="229.6" cy="114.5" r=".17"/>
<circle cx="229.6" cy="113.5" r=".17"/>
<circle cx="229.6" cy="114.6" r=".17"/>
<circle cx="229.6" cy="113.1" r=".17"/>
<circle cx="229.6" cy="113.6" r=".17"/>
<circle cx="229.6" cy="113.4" r=".17"/>
<circle cx="229.6" cy="114.7" r=".17"/>
<circle cx="229.7" cy="113.3" r=".17"/>
<circle cx="229.7" cy="113.2" r=".17"/>
<circle cx="229.7" cy="113.8" r=".17"/>
<circle cx="229.7" cy="113.5" r=".17"/>
<circle cx="229.7" cy="114.7" r=".17"/>
<circle cx="229.7" cy="114" r=".17"/>
<circle cx="229.7" cy="113.7" r=".17"/>
<circle cx="229.7" cy="113.9" r=".17"/>
<circle cx="229.7" cy="113.4" r=".17"/>
<circle cx="229.7" cy="113" r=".17"/>
<circle cx="229.7" cy="113.1" r=".17"/>
<circle cx="229.8" cy="113.8" r=".17"/>
<circle cx="229.8" cy="113.7" r=".17"/>
<circle cx="229.8" cy="114.7" r=".17"/>
<circle cx="229.8" cy="113.2" r=".17"/>
<circle cx="229.8" cy="113.3" r=".17"/>
<circle cx="229.8" cy="113.1" r=".17"/>
<circle cx="229.8" cy="113.6" r=".17"/>
<circle cx="229.9" cy="113.5" r=".17"/>
<circle cx="229.9" cy="113.6" r=".17"/>
<circle cx="229.9" cy="113.7" r=".17"/>
<circle cx="230" cy="113.6" r=".17"/>
<circle cx="230" cy="113.5" r=".17"/>
<circle cx="230" cy="113.4" r=".17"/>
<circle cx="230.1" cy="113.5" r=".17"/>
<circle cx="230.1" cy="113.3" r=".17"/>
<circle cx="230.1" cy="113.4" r=".17"/>
<circle cx="230.2" cy="113.3" r=".17"/>
<circle cx="230.2" cy="113.2" r=".17"/>
<circle cx="230.3" cy="114.8" r=".17"/>
<circle cx="230.3" cy="113.4" r=".17"/>
<circle cx="230.3" cy="113.2" r=".17"/>
<circle cx="230.3" cy="113.3" r=".17"/>
<circle cx="230.4" cy="113.3" r=".17"/>
<circle cx="230.4" cy="113.2" r=".17"/>
<circle cx="230.4" cy="113.4" r=".17"/>
<circle cx="230.5" cy="113.2" r=".17"/>
<circle cx="230.5" cy="113.4" r=".17"/>
<circle cx="230.5" cy="113.3" r=".17"/>
<circle cx="230.6" cy="113.4" r=".17"/>
<circle cx="230.6" cy="113.3" r=".17"/>
<circle cx="230.8" cy="114.1" r=".17"/>
<circle cx="232.7" cy="115" r=".17"/>
<circle cx="232.7" cy="115.1" r=".17"/>
<circle cx="232.8" cy="115" r=".17"/>
<circle cx="232.8" cy="115.1" r=".17"/>
<circle cx="232.9" cy="115.1" r=".17"/>
<circle cx="232.9" cy="115.2" r=".17"/>
<circle cx="233" cy="115.2" r=".17"/>
<circle cx="233" cy="115.1" r=".17"/>
<circle cx="233.1" cy="115.1" r=".17"/>
<circle cx="233.2" cy="115.1" r=".17"/>
<circle cx="233.3" cy="114.4" r=".17"/>
<circle cx="233.3" cy="115.1" r=".17"/>
<circle cx="233.3" cy="115.2" r=".17"/>
<circle cx="233.3" cy="114.5" r=".17"/>
<circle cx="233.3" cy="114.3" r=".17"/>
<circle cx="233.4" cy="114.4" r=".17"/>
<circle cx="233.4" cy="114.5" r=".17"/>
<circle cx="233.4" cy="115.2" r=".17"/>
<circle cx="233.4" cy="115.1" r=".17"/>
<circle cx="233.4" cy="114.3" r=".17"/>
<circle cx="233.4" cy="115" r=".17"/>
<circle cx="233.5" cy="114.4" r=".17"/>
<circle cx="233.5" cy="114.6" r=".17"/>
<circle cx="233.5" cy="114.5" r=".17"/>
<circle cx="233.5" cy="115" r=".17"/>
<circle cx="233.5" cy="115.1" r=".17"/>
<circle cx="233.6" cy="114.4" r=".17"/>
<circle cx="233.6" cy="114.6" r=".17"/>
<circle cx="233.6" cy="115.1" r=".17"/>
<circle cx="233.6" cy="114.9" r=".17"/>
<circle cx="233.6" cy="114.8" r=".17"/>
<circle cx="233.6" cy="115" r=".17"/>
<circle cx="233.6" cy="114.5" r=".17"/>
<circle cx="233.6" cy="114.7" r=".17"/>
<circle cx="233.7" cy="114.6" r=".17"/>
<circle cx="233.7" cy="114.7" r=".17"/>
<circle cx="233.8" cy="114.7" r=".17"/>
<circle cx="233.8" cy="114.8" r=".17"/>
<circle cx="235.2" cy="117.1" r=".17"/>
<circle cx="235.2" cy="117" r=".17"/>
<circle cx="235.3" cy="117.1" r=".17"/>
<circle cx="235.3" cy="116.9" r=".17"/>
<circle cx="235.3" cy="117.3" r=".17"/>
<circle cx="235.3" cy="116.8" r=".17"/>
<circle cx="235.4" cy="117.3" r=".17"/>
<circle cx="235.4" cy="117" r=".17"/>
<circle cx="235.4" cy="116.8" r=".17"/>
<circle cx="235.4" cy="117.1" r=".17"/>
<circle cx="235.4" cy="117.2" r=".17"/>
<circle cx="235.5" cy="116.7" r=".17"/>
<circle cx="235.5" cy="117.2" r=".17"/>
<circle cx="235.5" cy="116.9" r=".17"/>
<circle cx="235.5" cy="117.3" r=".17"/>
<circle cx="235.5" cy="117.4" r=".17"/>
<circle cx="235.5" cy="116.8" r=".17"/>
<circle cx="235.5" cy="116.6" r=".17"/>
<circle cx="235.6" cy="117.3" r=".17"/>
<circle cx="235.6" cy="116.8" r=".17"/>
<circle cx="235.6" cy="117.4" r=".17"/>
<circle cx="235.7" cy="117.3" r=".17"/>
<circle cx="235.7" cy="116.5" r=".17"/>
<circle cx="235.7" cy="117.5" r=".17"/>
<circle cx="235.7" cy="116.7" r=".17"/>
<circle cx="235.7" cy="116.4" r=".17"/>
<circle cx="235.7" cy="116.6" r=".17"/>
<circle cx="235.8" cy="116.4" r=".17"/>
<circle cx="235.8" cy="117.5" r=".17"/>
<circle cx="235.8" cy="116.6" r=".17"/>
<circle cx="235.8" cy="116.5" r=".17"/>
<circle cx="235.8" cy="116.3" r=".17"/>
<circle cx="235.8" cy="117.6" r=".17"/>
<circle cx="235.9" cy="116.5" r=".17"/>
<circle cx="235.9" cy="116.2" r=".17"/>
<circle cx="235.9" cy="116.4" r=".17"/>
<circle cx="235.9" cy="115.7" r=".17"/>
<circle cx="236" cy="116.4" r=".17"/>
<circle cx="236" cy="116.2" r=".17"/>
<circle cx="236" cy="116.1" r=".17"/>
<circle cx="236" cy="116.3" r=".17"/>
<circle cx="236.1" cy="116.2" r=".17"/>
<circle cx="236.1" cy="116" r=".17"/>
<circle cx="236.1" cy="116.3" r=".17"/>
<circle cx="236.1" cy="116.1" r=".17"/>
<circle cx="236.2" cy="116.1" r=".17"/>
<circle cx="236.2" cy="116.2" r=".17"/>
<circle cx="236.2" cy="116" r=".17"/>
<circle cx="236.2" cy="115.9" r=".17"/>
<circle cx="236.3" cy="116.1" r=".17"/>
<circle cx="236.3" cy="116" r=".17"/>
<circle cx="236.3" cy="115.9" r=".17"/>
<circle cx="236.4" cy="116" r=".17"/>
<circle cx="236.4" cy="115.9" r=".17"/>
<circle cx="236.4" cy="116.1" r=".17"/>
<circle cx="236.5" cy="116.1" r=".17"/>
<circle cx="236.5" cy="116" r=".17"/>
<circle cx="236.6" cy="116.1" r=".17"/>
<circle cx="236.6" cy="116" r=".17"/>
<circle cx="236.6" cy="116.2" r=".17"/>
<circle cx="238.8" cy="117.5" r=".17"/>
<circle cx="239.9" cy="118.2" r=".17"/>
</g>
<g font-size="6.1">
<text x="216.9" y="77.1">Gravação</text>
<text x="107.8" y="114.6" transform="rotate(15 107.8 114.6)">30°</text>
<text x="42.3" y="196.3">Tolerâncias não indicadas: ±0,2 mm.</text>
<text x="136.7" y="196.7">Rugosidade não indicada:</text>
</g>
<g font-size="4.8">
<text x="97.5" y="17.1">51</text>
<text x="101.5" y="28.9">40,5</text>
<text x="101.5" y="32.5">40,3</text>
<text x="89.2" y="41.2">17,8</text>
<text x="89.2" y="44.7">17,7</text>
<text x="118.4" y="47.3" transform="rotate(-10 118.4 47.3)">30°</text>
<text x="57.9" y="50" transform="rotate(-90 57.9 50)">0,05 A</text>
<text x="73.3" y="50.4">1,99</text>
<text x="73.3" y="53.9">1,85</text>
<text x="151.7" y="50.5">7,8</text>
<text x="188" y="48.8" transform="rotate(-90 188 48.8)">0,05 A</text>
<text x="151.7" y="54.1">7,7</text>
<text x="157.5" y="64">N8</text>
<text x="63.3" y="92.3">A</text>
<text x="120.5" y="101.6" transform="rotate(-90 120.5 101.6)">44</text>
<text x="29.3" y="105.5" transform="rotate(-90 29.3 105.5)">52,074</text>
<text x="41.2" y="104.2" transform="rotate(-90 41.2 104.2)">49,75</text>
<text x="52.2" y="105.5" transform="rotate(-90 52.2 105.5)">47,025</text>
<text x="182.2" y="105" transform="rotate(-90 182.2 105)">41,992</text>
<text x="194.7" y="104.2" transform="rotate(-90 194.7 104.2)">57,97</text>
<text x="60.2" y="123.4">N7</text>
<text x="169.8" y="120.5">N7</text>
<text x="72.8" y="146.5">6</text>
<text x="119.9" y="144.3" transform="rotate(44 119.9 144.3)">R 1,</text>
<text x="124.3" y="148.7" transform="rotate(44 124.3 148.7)">6</text>
<text x="86.9" y="153.1">33</text>
<text x="175.5" y="151.9">1 x45°</text>
<text x="87.5" y="161.6">34</text>
<text x="102.2" y="170.9">60</text>
<text x="116.4" y="180">85</text>
<text x="199.9" y="193">N9</text>
</g>
<g font-size="4.6">
<text x="146.5" y="52.3">O</text>
<text x="57.9" y="56.2" transform="rotate(-90 57.9 56.2)">^</text>
<text x="188" y="55" transform="rotate(-90 188 55)">^</text>
<text x="21.7" y="107.1" transform="rotate(-90 21.7 107.1)">O 65</text>
<text x="120.5" y="107.1" transform="rotate(-90 120.5 107.1)">O</text>
<text x="32.9" y="111" transform="rotate(-90 32.9 111)">O 52</text>
<text x="44.8" y="109.7" transform="rotate(-90 44.8 109.7)">O 49,5</text>
<text x="55.7" y="111" transform="rotate(-90 55.7 111)">O 47</text>
<text x="185.8" y="110.5" transform="rotate(-90 185.8 110.5)">O 41,967</text>
<text x="198.3" y="109.7" transform="rotate(-90 198.3 109.7)">O 57,94</text>
</g>
<text font-size="3.3" x="260.2" y="15.3">1.34.12.710</text>
<text font-size="3.1" x="265.1" y="198.5">1.34.12.710</text>
<g font-size="2.9">
<text x="244.5" y="170.9">0.870 kg</text>
<text x="237.7" y="177.8">**</text>
<text x="250.8" y="177.8">043 710 P1</text>
<text x="269.2" y="177.8">**</text>
<text x="232" y="185">SAE 1045 / SAE 1141</text>
<text x="265.6" y="185">**</text>
<text x="265" y="191.6">BUCHA</text>
</g>
<text font-size="2.7" x="246.8" y="12.1">Desenho Nr.</text>
<g font-size="2.5">
<text x="245.2" y="19.7">REVIS.</text>
<text x="247.7" y="23.5">00</text>
<text x="254.9" y="19.4">Nº SAD</text>
<text x="255.7" y="23.4">------</text>
<text x="265.5" y="23.5">JOEL</text>
<text x="265.6" y="19.3">VISTO</text>
<text x="275.5" y="23.5">06/06/2011</text>
<text x="275.9" y="19.1">DATA</text>
<text x="231.1" y="175.1">Código Ref.</text>
<text x="249" y="175">Desenho Ref.</text>
<text x="267.8" y="175.1">Peça similar</text>
<text x="231.1" y="182">Material</text>
<text x="265.6" y="182">Código Material</text>
<text x="258.6" y="188.8">Nome</text>
<text x="258.6" y="195.3">Número</text>
</g>
<g font-size="2.3">
<text x="233.8" y="168.1">Escala</text>
<text x="235.3" y="170.7">S/E</text>
<text x="243.2" y="168.3">PESO APROXIMADO:</text>
<text x="240.9" y="189.1">MICROGEAR</text>
</g>
<g font-size="2.2">
<text x="258.5" y="167.6">Desenhado</text>
<text x="272.2" y="167.6">Aprovado</text>
</g>
<g font-size="2">
<text x="261.5" y="171.2">20/03/2025</text>
<text x="273.5" y="169.7">José Cassemiro</text>
<text x="274.9" y="171.2">20/03/2025</text>
</g>
<g font-size="1.7">
<text x="275.1" y="171.2">Error: No reference</text>
<text x="233.2" y="188.7">MicroGear</text>
<text x="240.7" y="191.3">Ind.dePecas Ltda.</text>
</g>
<g font-size="1.6">
<text x="258.5" y="169.6">por: Joel Nozaki</text>
<text x="258.5" y="171.1">em: Error: No reference</text>
<text x="271.7" y="169.4">por: Error: No reference</text>
<text x="271.7" y="170.8">em:</text>
</g>
</svg>
